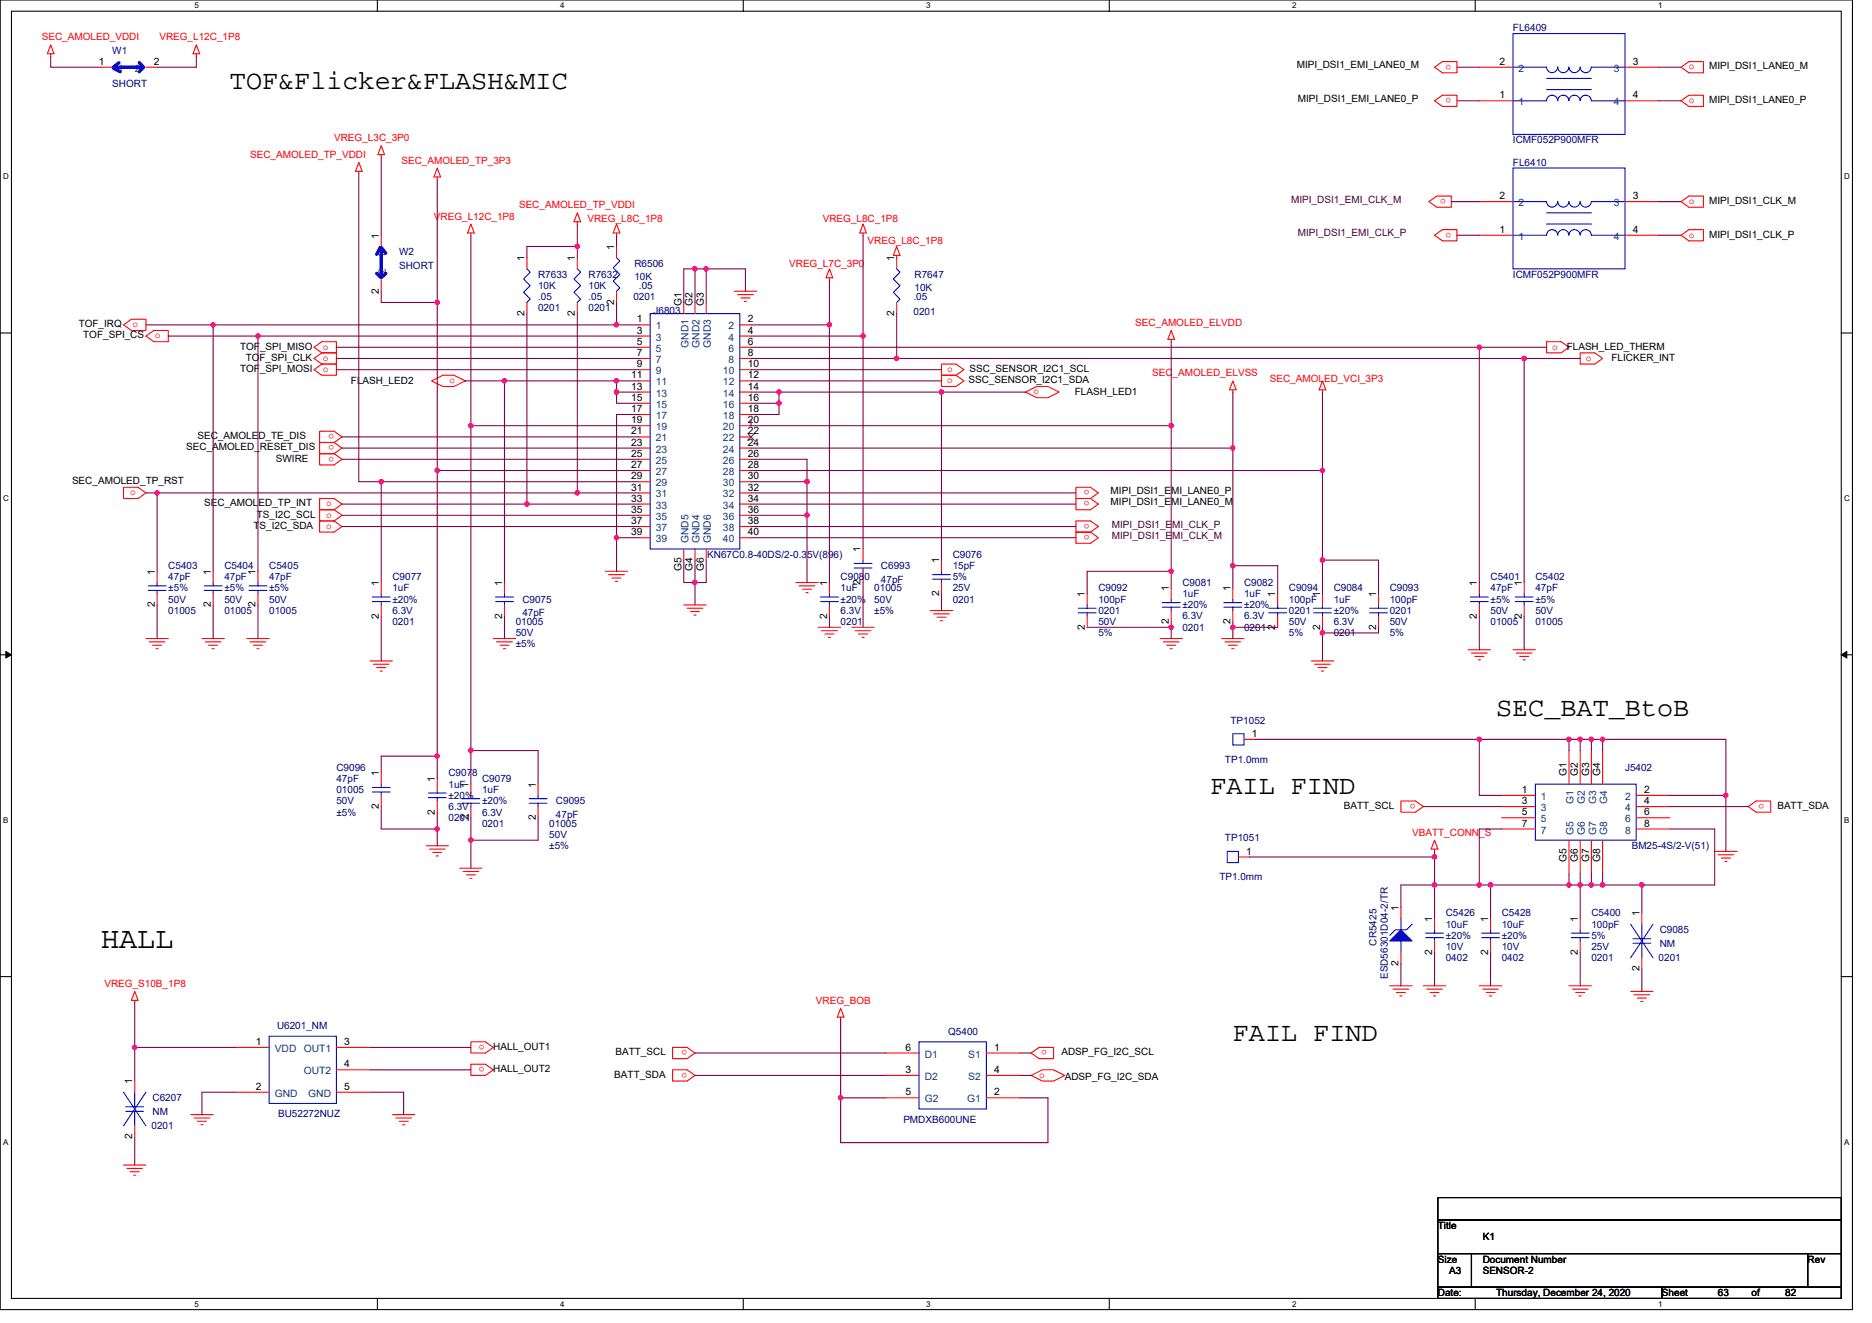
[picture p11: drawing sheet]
<svg xmlns="http://www.w3.org/2000/svg" width="297mm" height="210mm" viewBox="0 0 297 210" stroke-linecap="round" stroke-linejoin="round" font-family="sans-serif">
<path d="M0 0h293.9v207.9h-293.9zM1.8 1.8h290.4v204.3h-290.4z" fill="none" stroke="#000" stroke-width=".17"/>
<g fill="#fff">
<path d="M30.8 .2h.7v1.4h-.7z"/>
<path d="M30.8 206.3h.7v1.4h-.7z"/>
</g>
<path d="M59.9 0v1.8M59.9 206.1v1.8" fill="none" stroke="#000" stroke-width=".17"/>
<g fill="#fff">
<path d="M88.9 .2h.7v1.4h-.7z"/>
<path d="M88.9 206.3h.7v1.4h-.7z"/>
</g>
<path d="M117.9 0v1.8M117.9 206.1v1.8" fill="none" stroke="#000" stroke-width=".17"/>
<g fill="#fff">
<path d="M147 .2h.7v1.4h-.7z"/>
<path d="M147 206.3h.7v1.4h-.7z"/>
</g>
<path d="M176 0v1.8M176 206.1v1.8" fill="none" stroke="#000" stroke-width=".17"/>
<g fill="#fff">
<path d="M205 .2h.7v1.4h-.7z"/>
<path d="M205 206.3h.7v1.4h-.7z"/>
</g>
<path d="M234.1 0v1.8M234.1 206.1v1.8" fill="none" stroke="#000" stroke-width=".17"/>
<g fill="#fff">
<path d="M263.1 .2h.7v1.4h-.7z"/>
<path d="M263.1 206.3h.7v1.4h-.7z"/>
<path d="M.5 27.3h.9v1.4h-.9z"/>
<path d="M292.6 27.3h.9v1.4h-.9z"/>
<path d="M.5 78.4h.9v1.4h-.9z"/>
<path d="M292.6 78.4h.9v1.4h-.9z"/>
</g>
<path d="M0 52.9h1.8M292.2 52.9h1.7" fill="none" stroke="#000" stroke-width=".17"/>
<g fill="#fff">
<path d="M.5 129.5h.8v1.4h-.8z"/>
<path d="M292.6 129.5h.9v1.4h-.9z"/>
</g>
<path d="M0 103.9h1.8M292.2 103.9h1.7" fill="none" stroke="#000" stroke-width=".17"/>
<path d="M.9 103.4l.9 .5-.9 .5zM292.2 103.9l.8-.5v1z" fill="#000" stroke="#000" stroke-width=".16"/>
<g fill="#fff">
<path d="M.5 180.5h.8v1.4h-.8z"/>
<path d="M292.6 180.5h.9v1.4h-.9z"/>
</g>
<path d="M0 155h1.8M292.2 155h1.7M228.2 190.1h64v3.5h-64zM228.2 193.6h64v5.4h-64zM228.2 199h5.3v5.3h-5.3zM233.5 199h53.3v5.3h-53.3zM286.8 199h5.4v5.3h-5.4zM228.2 204.3h35.5v1.8h-35.5zM263.7 204.3h28.5v1.8h-28.5z" fill="none" stroke="#000" stroke-width=".17"/>
<g fill="none" stroke="#f00" stroke-width=".17">
<path d="M8 7.1l.6 1.4h-1.1zM8 8.5v.4M16 10.7h1.8M23.2 10.7h1.7M31.2 7.1l.5 1.4h-1.1zM31.2 8.5v.4M227.6 16l1.3-.9h2.3v1.8h-2.3zM227.6 10.7l1.3-.9h2.3v1.8h-2.3zM234.7 16h5.4M234.7 10.7h5.4M257.8 10.7h5.4M257.8 16h5.4"/>
<path d="M266.7 10.7l1.3-.9h2.3v1.8h-2.3zM266.7 16l1.3-.9h2.3v1.8h-2.3zM56.9 25.8l.6 1.4h-1.1zM56.9 27.2v.4M60.5 23.1l.5 1.4h-1zM60.5 24.5v.4M60.5 37.3v1.8M69.4 26.7l.5 1.4h-1zM69.4 28.1v.3M74.7 35.6l.5 1.4h-1zM74.7 37v.3M91.6 33.8l.5 1.4h-1z"/>
<path d="M91.6 35.2v.4M97.8 35.6l.6 1.4h-1.1zM97.8 37v.3M97.8 39.1v1.8M136.9 35.6l.6 1.4h-1.1zM136.9 37v.3M142.3 39.1l.5 1.4h-1.1zM226.7 32l1.3-.9h2.3v1.8h-2.3zM227.6 37.3l1.3-.9h2.3v1.8h-2.3zM234.7 37.3h5.4M234.7 32h5.4M257.8 32h5.4"/>
<path d="M257.8 37.3h5.4M266.7 32l1.3-.9h2.3v1.8h-2.3zM266.7 37.3l1.3-.9h2.3v1.8h-2.3zM19.6 51.6l1.2-.9h2.4v1.8h-2.4zM23.2 53.3l1.2-.8h2.3v1.7h-2.3zM49.8 55.1l1.3-.9h2.3v1.8h-2.3zM49.8 58.7l1.3-.9h2.3v1.8h-2.3zM51.1 56h2.3v1.8h-2.3M51.1 56l-1.3 .9 1.3 .9M60.5 44.4v1.8M83.6 40.9v1.8M83.6 48v1.8"/>
<path d="M91.6 40.9v1.8M91.6 48v1.8M97.8 46.2v1.8M101.4 51.6h1.8M101.4 53.3h1.8M101.4 55.1h1.8M101.4 56.9h1.8M101.4 58.7h1.8M108.5 48v1.8M110.3 48v1.8M112.1 48v1.8M116.5 46.2h3.6"/>
<path d="M117 46.8h2.5M117.4 51.6h1.8M117.4 53.3h1.8M117.4 55.1h1.8M117.4 56.9h1.8M117.4 58.7h1.8M117.6 47.3h1.4M118.1 47.8h.3M131.6 42.7l.5 1.4h-1zM131.6 44.1v.4M142.3 40.5v2.2M142.3 48v1.8"/>
<path d="M149.4 57.8h2.3l1.2 .9-1.2 .9h-2.3zM149.4 59.6h2.3l1.2 .9-1.2 .8h-2.3zM185.8 52.5l.6 1.4h-1.1zM185.8 53.9v.3M245.4 54.2h2.3l1.3 .9-1.3 .9h-2.3zM250.7 56h2.3l1.3 .9-1.3 .9h-2.3zM19.6 77.3h2.3l1.3 .9-1.3 .9h-2.3zM50.7 68.5h2.3l1.3 .8-1.3 .9h-2.3zM50.7 72h2.3l1.3 .9-1.3 .9h-2.3zM50.7 79.1h2.3l1.3 .9-1.3 .9h-2.3zM53 70.2l1.3 .9-1.3 .9M53 70.2h-2.3v1.8h2.3"/>
<path d="M68.5 60.5l1.8-.9h1.7l1.8 .9-1.8 .8h-1.7zM101.4 60.5h1.8M101.4 62.2h1.8M101.4 64h1.8M101.4 65.8h1.8M101.4 67.6h1.8M101.4 69.3h1.8M101.4 71.1h1.8M101.4 72.9h1.8M101.4 74.7h1.8M101.4 76.5h1.8M101.4 78.2h1.8"/>
<path d="M117.4 60.5h1.8M117.4 62.2h1.8M117.4 64h1.8M117.4 65.8h1.8M117.4 67.6h1.8M117.4 69.3h1.8M117.4 71.1h1.8M117.4 72.9h1.8M117.4 74.7h1.8M117.4 76.5h1.8M117.4 78.2h1.8M162.7 62.2l1.8-.9h1.8l1.8 .9-1.8 .9h-1.8z"/>
<path d="M170.7 77.3h2.3l1.3 .9-1.3 .9h-2.3zM170.7 79.1h2.3l1.3 .9-1.3 .9h-2.3zM195.6 60.5l.5 1.4h-1zM195.6 61.9v.3M209.8 60.5l.6 1.4h-1.1zM209.8 61.9v.3M24.9 90.7v1.8M24.9 94.2v1.8M33.8 90.7v1.8M33.8 94.2v1.8M40.9 90.7v1.8M40.9 94.2v1.8"/>
<path d="M50.7 82.7h2.3l1.3 .9-1.3 .9h-2.3zM53 80.9l1.3 .9-1.3 .9M53 80.9h-2.3v1.8h2.3M60.5 92.5v1.7M60.5 96v1.8M80 92.5v1.7M80 96v1.8M96.1 90.7h3.5M96.6 91.2h2.5M97.1 91.7h1.4M97.7 92.3h.3M101.4 80h1.8"/>
<path d="M101.4 81.8h1.8M101.4 83.6h1.8M101.4 85.3h1.8M108.5 96h3.6M108.5 87.1v1.8M109 96.5h2.5M109.6 97.1h1.4M110.1 97.6h.3M110.3 87.1v1.8M112.1 87.1v1.8M117.4 80h1.8M117.4 81.8h1.8"/>
<path d="M117.4 83.6h1.8M117.4 85.3h1.8M126.3 92.5h3.5M126.8 93h2.5M127.3 93.5h1.5M127.9 94.1h.3M129.8 99.6h3.6M131.6 92.5v1.7M131.6 96v1.8M135.2 99.6h3.5M136.9 87.1v1.8M136.9 90.7v1.8"/>
<path d="M147.6 96.9h3.6M148.1 97.4h2.5M148.7 98h1.4M149.2 98.5h.4M149.4 88.9v1.8M149.4 92.5v1.7M170.7 82.7h2.3l1.3 .9-1.3 .9h-2.3zM170.7 84.5h2.3l1.3 .8-1.3 .9h-2.3zM172.5 94.2v1.8M172.5 97.8v1.8M185.8 93.3v1.8M185.8 96.9v1.8"/>
<path d="M195.6 93.3v1.8M195.6 96.9v1.8M202.7 94.2v1.8M202.7 97.8v1.8M209.8 94.2v1.8M209.8 97.8v1.8M218.7 94.2v1.8M218.7 97.8v1.8M234.7 92.5v1.7M234.7 96v1.8M241.8 92.5v1.7M241.8 96v1.8"/>
<path d="M23.2 101.3h3.5M23.7 101.9h2.5M24.2 102.4h1.5M24.8 103h.3M32 101.3h3.6M32.6 101.9h2.5M33.1 102.4h1.4M33.7 103h.3M39.2 101.3h3.5M39.7 101.9h2.5M40.2 102.4h1.5M40.8 103h.3"/>
<path d="M58.7 104.9h3.6M59.2 105.4h2.5M59.8 106h1.4M60.3 106.5h.4M78.3 101.3h3.5M78.8 101.9h2.5M79.3 102.4h1.5M79.9 103h.3M130.4 100.1h2.5M130.9 100.6h1.4M131.4 101.2h.4M135.7 100.1h2.5"/>
<path d="M136.2 100.6h1.5M136.8 101.2h.3M184.1 101.3h3.5M184.6 101.9h2.5M185.1 102.4h1.5M185.7 103h.3M193.8 101.3h3.6M194.4 101.9h2.5M194.9 102.4h1.4M195.4 103h.4M197.4 117.3h1.8M208.1 104.9h3.5"/>
<path d="M208.6 105.4h2.5M209.1 106h1.5M209.7 106.5h.3M233 103.1h3.5M233.5 103.7h2.5M234 104.2h1.5M234.6 104.7h.3M240.1 103.1h3.5M240.6 103.7h2.5M241.1 104.2h1.5M241.7 104.7h.3M249 119.1v5.4"/>
<path d="M250.7 119.1v5.4M252.5 119.1v5.4M254.3 119.1v5.4M60.5 122.7v1.8M60.5 126.2v1.8M67.6 134.2h3.6M68.1 134.8h2.5M68.7 135.3h1.4M69.2 135.8h.4M69.4 123.6v1.7M69.4 127.1v1.8M72.9 137.8h3.6"/>
<path d="M73.5 138.3h2.5M74 138.9h1.4M74.5 139.4h.4M74.7 124.5v1.7M74.7 128v1.8M85.4 124.5v1.7M85.4 128v1.8M196.5 136h1.8M222.3 127.1h2.3l1.2 .9-1.2 .9h-2.3zM227.6 133.3l.6 1.5h-1.1zM227.6 134.8v.3M238.3 126.2h5.3"/>
<path d="M238.3 131.6h5.3M238.3 128h5.3M238.3 129.8h5.3M249 133.3v5.4M250.7 133.3v5.4M252.5 133.3v5.4M254.3 133.3v5.4M259.6 126.2h5.4M259.6 129.8h5.4M259.6 128h5.4M259.6 131.6h5.4M272.1 135.1h3.5"/>
<path d="M272.6 135.7h2.5M273.1 136.2h1.5M273.7 136.7h.3M277.4 128l1.3-.9h2.3v1.8h-2.3zM21.4 158.8v.3M21.4 157.4l.5 1.4h-1.1zM220.5 156.5h3.6M221 157h2.5M221.6 157.5h1.4M222.1 158.1h.4M222.3 151.1v1.8M222.3 144v1.8"/>
<path d="M225.8 156.5h3.6M226.4 157h2.5M226.9 157.5h1.4M227.5 158.1h.3M227.6 145.8v1.8M227.6 149.4v1.7M234.7 156.5h3.6M235.3 157h2.5M235.8 157.5h1.4M236.3 158.1h.4M236.5 145.8v1.8M236.5 149.4v1.7"/>
<path d="M249 156.5h3.5M249.5 157h2.5M250 157.5h1.5M250.6 158.1h.3M250.7 145.8v1.8M250.7 149.4v1.7M258.7 157.4h3.6M259.3 157.9h2.5M259.8 158.4h1.4M260.3 159h.4M260.5 144.9v1.8M260.5 152v1.8"/>
<path d="M21.4 171.6v1.8M21.4 178.7v1.8M30.3 176.9h3.5M30.8 177.4h2.5M31.3 178h1.5M31.9 178.5h.3M37.4 166.2h5.3M37.4 173.4h5.3M53.4 169.8h5.3M53.4 166.2h5.3M53.4 173.4h5.3M62.3 176.9h3.5"/>
<path d="M62.8 177.4h2.5M63.3 178h1.5M63.9 178.5h.3M74.7 165.4h2.3l1.3 .8-1.3 .9h-2.3zM74.7 168.9h2.3l1.3 .9-1.3 .9h-2.3zM106.7 166.2h2.3l1.3 .9-1.3 .9h-2.3zM106.7 169.8h2.3l1.3 .9-1.3 .9h-2.3zM133.4 160l.5 1.4h-1zM133.4 161.4v.4M140.5 170.7h5.3M140.5 174.2h5.3M140.5 167.1h5.3"/>
<path d="M156.5 167.1h5.3M156.5 174.2h5.3M156.5 170.7h5.3M163.6 167.1l1.3-.9h2.3v1.8h-2.3zM163.6 170.7l1.8-.9h1.8l1.7 .9-1.7 .9h-1.8zM19.6 184.9h3.6M20.1 185.4h2.5M20.7 186h1.4M21.2 186.5h.3"/>
</g>
<g fill="none" stroke="#00f" stroke-width=".17">
<path d="M240.1 10.7h5.3M240.1 5.3h17.7v16h-17.7zM245.4 10.6a.89 .89 0 0 0 .9 .9 .89 .89 0 0 0 .9-.9 .88 .88 0 0 0 .9 .9 .88 .88 0 0 0 .8-.9M245.4 12.4h7.1M245.4 14.2h7.1M248.9 16a.88 .88 0 0 0-.8-.9 .88 .88 0 0 0-.9 .9 .89 .89 0 0 0-.9-.9 .89 .89 0 0 0-.9 .9h-5.3M249 10.6a.88 .88 0 0 0 .8 .9 .88 .88 0 0 0 .9-.9M250.7 16a.88 .88 0 0 0-.9-.9 .88 .88 0 0 0-.8 .9M250.7 10.6a.88 .88 0 0 0 .9 .9 .88 .88 0 0 0 .9-.9M252.5 16a.88 .88 0 0 0-.9-.9 .88 .88 0 0 0-.9 .9M252.5 10.7h5.3M252.5 16h5.3"/>
<path d="M240.1 32h5.3M240.1 26.7h17.7v16h-17.7zM245.4 33.8h7.1M245.4 35.6h7.1M248.9 32a.88 .88 0 0 1-.8 .9 .88 .88 0 0 1-.9-.9 .89 .89 0 0 1-.9 .9 .89 .89 0 0 1-.9-.9M248.9 37.3a.88 .88 0 0 0-.8-.9 .88 .88 0 0 0-.9 .9 .89 .89 0 0 0-.9-.9 .89 .89 0 0 0-.9 .9h-5.3M249 32a.88 .88 0 0 0 .8 .9 .88 .88 0 0 0 .9-.9M250.7 37.3a.88 .88 0 0 0-.9-.9 .88 .88 0 0 0-.8 .9M252.5 32a.88 .88 0 0 1-.9 .9 .88 .88 0 0 1-.9-.9M252.5 37.3a.88 .88 0 0 0-.9-.9 .88 .88 0 0 0-.9 .9M252.5 32h5.3M252.5 37.3h5.3"/>
<path d="M83.6 42.7l.5 .5-1 1.1 1 1-1 1.1 1 1.1-.5 .5M91.6 42.7l.5 .5-1 1.1 1 1-1 1.1 1 1.1-.5 .5M97.8 40.9l.6 .5-1.1 1.1 1.1 1.1-1.1 1 1.1 1.1-.6 .5M103.2 49.8h14.2v37.3h-14.2zM142.3 42.7l.5 .5-1.1 1.1 1.1 1-1.1 1.1 1.1 1.1-.5 .5M23.5 93h2.8M23.5 93.7h2.8M24.9 92.5v.5M24.9 93.7v.5M32.4 93h2.8M32.4 93.7h2.8M33.8 92.5v.5"/>
<path d="M33.8 93.7v.5M39.5 93h2.9M39.5 93.7h2.9M40.9 92.5v.5M40.9 93.7v.5M59.1 94.8h2.8M59.1 95.5h2.8M60.5 94.2v.6M60.5 95.5v.5M78.6 94.8h2.9M78.6 95.5h2.9M80 94.2v.6"/>
<path d="M80 95.5v.5M130.2 94.8h2.8M130.2 95.5h2.8M131.6 94.2v.6M131.6 95.5v.5M135.5 89.4h2.9M135.5 90.1h2.9M136.9 88.9v.5M136.9 90.1v.6M148 91.2h2.8M148 91.9h2.8M149.4 90.7v.5"/>
<path d="M149.4 91.9v.6M171.1 96.5h2.8M171.1 97.3h2.8M172.5 96v.5M172.5 97.3v.5M184.4 95.7h2.9M184.4 96.4h2.9M185.8 95.1v.6M185.8 96.4v.5M194.2 95.7h2.8M194.2 96.4h2.8M195.6 95.1v.6"/>
<path d="M195.6 96.4v.5M201.3 96.5h2.8M201.3 97.3h2.8M202.7 96v.5M202.7 97.3v.5M208.4 96.5h2.9M208.4 97.3h2.9M209.8 96v.5M209.8 97.3v.5M217.3 96.5h2.9M217.3 97.3h2.9M218.7 96v.5"/>
<path d="M218.7 97.3v.5M233.3 94.8h2.9M233.3 95.5h2.9M234.7 94.2v.6M234.7 95.5v.5M240.4 94.8h2.9M240.4 95.5h2.9M241.8 94.2v.6M241.8 95.5v.5M195.6 116.5h1.8v1.7h-1.8zM59.1 125h2.8M59.1 125.7h2.8"/>
<path d="M60.5 124.5v.5M60.5 125.7v.5M68 125.9h2.8M68 126.6h2.8M69.4 125.3v.6M69.4 126.6v.5M73.3 126.8h2.8M73.3 127.5h2.8M74.7 126.2v.6M74.7 127.5v.5M84 126.8h2.8M84 127.5h2.8"/>
<path d="M85.4 126.2v.6M85.4 127.5v.5M194.7 135.1h1.8v1.8h-1.8zM243.6 124.5h16v8.8h-16zM222.3 149.4v1.7M222.3 145.8v1.8M224.1 146.7l-.9 .9h-1.8l-.9 .9M226.2 148.1h2.8M226.2 148.8h2.8M227.6 147.6v.5M227.6 148.8v.6M235.1 148.1h2.8"/>
<path d="M235.1 148.8h2.8M236.5 147.6v.5M236.5 148.8v.6M249.3 148.1h2.9M249.3 148.8h2.9M250.7 147.6v.5M250.7 148.8v.6M258.7 146.7l3.6 5.3M259.1 149h2.8M259.1 149.7h2.8M260.5 146.7v2.3M260.5 149.7v2.3"/>
<path d="M262.3 146.7l-3.6 5.3M19.6 173.4l3.6 5.3M20 175.7h2.8M20 176.4h2.8M21.4 173.4v2.3M21.4 176.4v2.3M23.2 173.4l-3.6 5.3M42.7 164.5h10.7v10.6h-10.7zM145.8 165.4h10.7v10.6h-10.7z"/>
</g>
<path d="M18 10.8l1.1 .6M18.3 10.7h4M18.9 9.9l-.9 .8M22.1 9.9l.5 .6M22.8 10.7l-.7 .7M60.3 39.3l-.5 1.1M60.5 39.6v4M60.5 39.3l.7 .9M59.8 43.4l.7 .7M61.2 43.4l-.5 .5" fill="none" stroke="#00f" stroke-width=".53"/>
<path d="M222.3 147.6l1.8 1.8h-3.6z" fill="#00f" stroke="#00f" stroke-width=".17"/>
<path d="M118.6 68.8l1.1 1.1M119.7 68.8l-1.1 1.1" fill="none" stroke="#804000" stroke-width=".16"/>
<g fill="none" stroke="#800040" stroke-width=".17">
<path d="M8 8.9v1.8h8M31.2 8.9v1.8h-6.3M231.2 10.7h3.5M231.2 16h3.5M263.2 10.7h3.5M263.2 16h3.5M56.9 27.6v48.9h3.6M60.5 24.9v12.4M69.4 28.4v19.6M74.7 37.3v30.3M91.6 35.6v3.5M91.6 39.1h-8v1.8"/>
<path d="M91.6 39.1v1.8M97.8 37.3v1.8M136.9 37.3v16M230.3 32h4.4M231.2 37.3h3.5M263.2 32h3.5M263.2 37.3h3.5M23.2 51.6h10.6M26.7 53.3h14.2M33.8 51.6h64M33.8 51.6v39.1M40.9 53.3v37.4"/>
<path d="M40.9 53.3h60.5M53.4 55.1h48M53.4 56.9h48M53.4 58.7h48M60.5 46.2v1.8h8.9M69.4 48v26.7M83.6 49.8v30.2M91.6 49.8v28.4M97.8 51.6h3.6M97.8 48v3.6M110.3 42.7h-1.8v5.3M110.3 42.7v5.3"/>
<path d="M110.3 42.7h1.8M112.1 42.7h6.2v3.5M112.1 42.7v5.3M119.2 51.6h12.4M119.2 55.1h115.5M119.2 56.9h23.1M119.2 53.3h17.7M119.2 58.7h30.2M131.6 44.5v7.1M131.6 51.6v40.9M136.9 53.3v33.8M142.3 49.8v7.1"/>
<path d="M142.3 56.9h99.5M185.8 54.2v13.4M245.4 55.1h-10.7v37.4M250.7 56.9h-8.9v35.6M23.2 78.2h1.7M24.9 78.2h66.7M24.9 78.2v12.5M54.3 69.3h47.1M54.3 71.1h47.1M54.3 72.9h47.1M60.5 76.5h40.9M60.5 76.5v16"/>
<path d="M69.4 74.7h32M69.4 74.7v45.3M73.8 60.5h6.2M74.7 67.6h26.7M74.7 67.6v51.5M80 60.5h17.8M80 60.5v32M91.6 78.2h9.8M97.8 62.2h3.6M97.8 62.2v1.8h3.6M101.4 65.8h-3.6v19.5M101.4 60.5h-3.6v1.7"/>
<path d="M119.2 66.7v.9h66.6M119.2 71.1h76.4M119.2 74.7h90.6M119.2 78.2h51.5M119.2 62.2h4.4M119.2 64h4.4M119.2 72.9h8.9v3.6M119.2 76.5h8.9M119.2 60.5h30.2M123.6 62.2v1.8M123.6 64v1.8h-4.4M123.6 62.2h25.8"/>
<path d="M128.1 76.5v5.3M149.4 62.2h13.3M149.4 62.2v26.7M185.8 67.6v23.1M195.6 71.1v18.7M195.6 62.2v8.9M209.8 62.2v12.5M209.8 74.7v14.2M24.9 96v5.3M33.8 96v5.3M40.9 96v5.3M54.3 81.8h47.1"/>
<path d="M54.3 83.6h47.1M54.3 80h29.3M60.5 97.8v7.1M80 97.8v3.5M83.6 80h17.8M97.8 85.3h3.6M97.8 85.3v5.4M108.5 88.9v3.6h1.8v3.5M112.1 88.9v3.6h-1.8v-3.6M119.2 80h51.5M119.2 83.6h51.5M119.2 85.3h51.5"/>
<path d="M119.2 81.8h8.9M128.1 81.8v10.7M131.6 97.8v1.8M136.9 92.5v7.1M149.4 94.2v2.7M172.5 99.6h13.3M185.8 90.7h-13.3v3.5M185.8 90.7v2.6M185.8 98.7v.9M185.8 99.6v1.7M195.6 99.6v1.7M195.6 89.8v3.5"/>
<path d="M195.6 98.7v.9M195.6 89.8h7.1v4.4M195.6 99.6h7.1M209.8 99.6v5.3M209.8 88.9v5.3M209.8 88.9h8.9v5.3M218.7 99.6v.9h-8.9M234.7 97.8v5.3M241.8 97.8v5.3M74.7 119.1v5.4M74.7 119.1h10.7v5.4M199.2 117.3h35.5"/>
<path d="M234.7 117.3v8.9h3.6M234.7 117.3h14.3M249 117.3h1.7M249 117.3v1.8M250.7 117.3v1.8M250.7 117.3h1.8M252.5 117.3h1.8M252.5 117.3v1.8M254.3 117.3v1.8M254.3 117.3h19.6v8.9M60.5 128v3.6h8.9M69.4 120h-8.9v2.7"/>
<path d="M69.4 120v3.6M69.4 128.9v2.7M69.4 131.6v2.6M74.7 129.8v3.5M74.7 133.4v4.4M85.4 129.8v3.5h-10.7M198.3 136h29.3M225.8 128h12.5M227.6 135.1v.9M227.6 136v4.5M238.3 131.6h-3.6v8.9M249 138.7v1.8"/>
<path d="M250.7 138.7v1.8M252.5 138.7v1.8M254.3 138.7v1.8M265 126.2h8.9M265 128h12.4M265 131.6h7.1v8.9h-11.6M273.9 126.2v8.9M21.4 159.1v7.1M222.3 152.9v3.6M227.6 140.5h7.1M227.6 140.5h-5.3v3.5M227.6 140.5v5.3"/>
<path d="M227.6 151.1v5.4M234.7 140.5h1.8M236.5 140.5h12.5M236.5 140.5v5.3M236.5 151.1v5.4M249 140.5h1.7M250.7 140.5h1.8M250.7 140.5v5.3M250.7 151.1v5.4M252.5 140.5h1.8M254.3 140.5h6.2M260.5 140.5v4.4"/>
<path d="M260.5 153.8v3.6M21.4 166.2h16M21.4 166.2v5.4M37.4 173.4h-5.4v3.5M58.7 166.2h16M58.7 169.8h16M58.7 173.4h5.3v3.5M110.3 167.1h30.2M110.3 170.7h30.2M133.4 161.8v12.4M133.4 174.2h7.1M161.8 167.1h1.8"/>
<path d="M161.8 170.7h1.8M161.8 174.2h4.5v7.2h-32.9v-7.2M21.4 180.5v4.4"/>
</g>
<g fill="#f0f" stroke="#f0f" stroke-width=".17">
<circle cx="248.9" cy="117.3" r=".35"/>
<circle cx="250.7" cy="117.3" r=".35"/>
<circle cx="252.5" cy="117.3" r=".35"/>
<circle cx="254.3" cy="117.3" r=".35"/>
<circle cx="273.8" cy="126.2" r=".35"/>
<circle cx="252.5" cy="140.4" r=".35"/>
<circle cx="227.6" cy="140.4" r=".35"/>
<circle cx="234.7" cy="140.4" r=".35"/>
<circle cx="248.9" cy="140.4" r=".35"/>
<circle cx="236.5" cy="140.4" r=".35"/>
<circle cx="250.7" cy="140.4" r=".35"/>
<circle cx="260.5" cy="140.4" r=".35"/>
<circle cx="254.3" cy="140.4" r=".35"/>
<circle cx="133.4" cy="174.2" r=".35"/>
<circle cx="21.4" cy="166.2" r=".35"/>
<circle cx="227.6" cy="136" r=".35"/>
<circle cx="234.7" cy="117.3" r=".35"/>
<circle cx="91.6" cy="39.1" r=".35"/>
<circle cx="112" cy="42.7" r=".35"/>
<circle cx="110.3" cy="42.7" r=".35"/>
<circle cx="69.4" cy="48" r=".35"/>
<circle cx="97.8" cy="51.5" r=".35"/>
<circle cx="33.8" cy="51.5" r=".35"/>
<circle cx="131.6" cy="51.5" r=".35"/>
<circle cx="40.9" cy="53.3" r=".35"/>
<circle cx="136.9" cy="53.3" r=".35"/>
<circle cx="234.7" cy="55.1" r=".35"/>
<circle cx="142.3" cy="56.9" r=".35"/>
<circle cx="241.8" cy="56.9" r=".35"/>
<circle cx="80" cy="60.4" r=".35"/>
<circle cx="97.8" cy="60.4" r=".35"/>
<circle cx="97.8" cy="62.2" r=".35"/>
<circle cx="149.4" cy="62.2" r=".35"/>
<circle cx="123.6" cy="62.2" r=".35"/>
<circle cx="123.6" cy="64" r=".35"/>
<circle cx="97.8" cy="85.3" r=".35"/>
<circle cx="74.7" cy="119.1" r=".35"/>
<circle cx="74.7" cy="67.6" r=".35"/>
<circle cx="185.8" cy="67.6" r=".35"/>
<circle cx="195.6" cy="71.1" r=".35"/>
<circle cx="195.6" cy="89.8" r=".35"/>
<circle cx="69.4" cy="120" r=".35"/>
<circle cx="69.4" cy="74.7" r=".35"/>
<circle cx="209.8" cy="74.7" r=".35"/>
<circle cx="209.8" cy="88.9" r=".35"/>
<circle cx="60.5" cy="76.4" r=".35"/>
<circle cx="128" cy="81.8" r=".35"/>
<circle cx="128" cy="76.4" r=".35"/>
<circle cx="91.6" cy="78.2" r=".35"/>
<circle cx="24.9" cy="78.2" r=".35"/>
<circle cx="83.6" cy="80" r=".35"/>
<circle cx="185.8" cy="90.7" r=".35"/>
<circle cx="185.8" cy="99.6" r=".35"/>
<circle cx="195.6" cy="99.6" r=".35"/>
<circle cx="209.8" cy="100.4" r=".35"/>
<circle cx="69.4" cy="131.6" r=".35"/>
<circle cx="74.7" cy="133.3" r=".35"/>
<circle cx="110.3" cy="92.4" r=".35"/>
</g>
<text font-size="4.8" x="16" y="150.5">HALL</text>
<g font-size="4.3">
<text x="36.5" y="14.1">TOF&amp;Flicker&amp;FLASH&amp;MIC</text>
<text x="237.4" y="113.6">SEC_BAT_BtoB</text>
<text x="192.1" y="126.1">FAIL FIND</text>
<text x="195.6" y="165.2">FAIL FIND</text>
</g>
<g font-size="1.6" fill="#000080">
<text x="240.1" y="5">FL6409</text>
<text x="17.8" y="8.5">W1</text>
<text x="17.8" y="13.9">SHORT</text>
<text x="240.1" y="22.8">ICMF052P900MFR</text>
<text x="240.1" y="26.3">FL6410</text>
<text x="63.3" y="40.5">W2</text>
<text x="63.3" y="42.7">SHORT</text>
<text x="85.4" y="44.1">R7633</text>
<text x="85.4" y="45.9">10K</text>
<text x="85.4" y="47.6">.05</text>
<text x="93.4" y="44.1">R7632</text>
<text x="93.4" y="45.9">10K</text>
<text x="93.4" y="47.6">.05</text>
<text x="100.5" y="47.6">0201</text>
<text x="100.7" y="42.3">R6506</text>
<text x="100.7" y="44.5">10K</text>
<text x="101.4" y="45.9">.05</text>
<text x="144.9" y="47.6">.05</text>
<text x="145.1" y="44.1">R7647</text>
<text x="145.1" y="46.2">10K</text>
<text x="240.1" y="44.1">ICMF052P900MFR</text>
<text x="85.4" y="49.4">0201</text>
<text x="93.4" y="49.4">0201</text>
<text x="103.7" y="49.8">J6803</text>
<text x="144.9" y="50">0201</text>
<text x="112.2" y="88.5">KN67C0.8-40DS/2-0.35V(896)</text>
<text x="151.2" y="88.5">C9076</text>
<text x="26.7" y="90.3">C5403</text>
<text x="26.7" y="92.1">47pF</text>
<text x="26.7" y="95.7">50V</text>
<text x="26.7" y="93.9">±5%</text>
<text x="35.6" y="90.3">C5404</text>
<text x="35.6" y="92.1">47pF</text>
<text x="35.6" y="95.7">50V</text>
<text x="35.6" y="93.9">±5%</text>
<text x="42.7" y="90.3">C5405</text>
<text x="42.7" y="92.1">47pF</text>
<text x="42.7" y="95.7">50V</text>
<text x="42.7" y="93.9">±5%</text>
<text x="62.3" y="92.1">C9077</text>
<text x="62.3" y="93.9">1uF</text>
<text x="62.3" y="95.7">±20%</text>
<text x="82.9" y="95.7">C9075</text>
<text x="133.4" y="92.1">C9080</text>
<text x="133.4" y="93.9">1uF</text>
<text x="133.4" y="95.7">±20%</text>
<text x="138.7" y="93.9">01005</text>
<text x="138.7" y="95.7">50V</text>
<text x="139.8" y="90.3">C6993</text>
<text x="139.8" y="92.5">47pF</text>
<text x="151.2" y="90.3">15pF</text>
<text x="151.2" y="95.7">0201</text>
<text x="151.2" y="93.9">25V</text>
<text x="151.2" y="92.1">5%</text>
<text x="174.3" y="93.9">C9092</text>
<text x="174.3" y="95.7">100pF</text>
<text x="187.6" y="93">C9081</text>
<text x="187.6" y="94.8">1uF</text>
<text x="197.4" y="93">C9082</text>
<text x="197.4" y="94.8">1uF</text>
<text x="204.5" y="93.9">C9094</text>
<text x="204.5" y="95.7">100pF</text>
<text x="211.6" y="93.9">C9084</text>
<text x="211.6" y="95.7">1uF</text>
<text x="220.5" y="93.9">C9093</text>
<text x="220.5" y="95.7">100pF</text>
<text x="236.5" y="92.1">C5401</text>
<text x="236.5" y="93.9">47pF</text>
<text x="236.5" y="95.7">±5%</text>
<text x="243.6" y="92.1">C5402</text>
<text x="243.6" y="93.9">47pF</text>
<text x="243.6" y="95.7">±5%</text>
<text x="26.7" y="97.4">01005</text>
<text x="35.6" y="97.4">01005</text>
<text x="42.7" y="97.4">01005</text>
<text x="62.3" y="99.2">0201</text>
<text x="62.3" y="97.4">6.3V</text>
<text x="81.8" y="99.2">01005</text>
<text x="81.8" y="101">50V</text>
<text x="82.9" y="97.8">47pF</text>
<text x="133.4" y="99.2">0201</text>
<text x="133.4" y="97.4">6.3V</text>
<text x="138.7" y="97.4">±5%</text>
<text x="174.3" y="97.4">0201</text>
<text x="174.3" y="99.2">50V</text>
<text x="174.3" y="101">5%</text>
<text x="187.6" y="100.1">0201</text>
<text x="187.6" y="98.3">6.3V</text>
<text x="187.6" y="96.5">±20%</text>
<text x="197.4" y="100.1">0201</text>
<text x="197.4" y="98.3">6.3V</text>
<text x="197.4" y="96.5">±20%</text>
<text x="204.5" y="97.4">0201</text>
<text x="204.5" y="99.2">50V</text>
<text x="204.5" y="101">5%</text>
<text x="211.6" y="101">0201</text>
<text x="211.6" y="99.2">6.3V</text>
<text x="211.6" y="97.4">±20%</text>
<text x="220.5" y="97.4">0201</text>
<text x="220.5" y="99.2">50V</text>
<text x="220.5" y="101">5%</text>
<text x="236.5" y="99.2">01005</text>
<text x="236.5" y="97.4">50V</text>
<text x="243.6" y="99.2">01005</text>
<text x="243.6" y="97.4">50V</text>
<text x="81.8" y="102.8">±5%</text>
<text x="195.3" y="114.9">TP1052</text>
<text x="53.4" y="122.3">C9096</text>
<text x="53.4" y="124.1">47pF</text>
<text x="53.4" y="125.9">01005</text>
<text x="71.2" y="123.2">C9078</text>
<text x="71.2" y="125">1uF</text>
<text x="76.5" y="124.1">C9079</text>
<text x="76.5" y="125.9">1uF</text>
<text x="194.4" y="121.1">TP1.0mm</text>
<text x="257.8" y="122.3">J5402</text>
<text x="53.4" y="127.7">50V</text>
<text x="53.4" y="129.4">±5%</text>
<text x="71.2" y="130.3">0201</text>
<text x="71.2" y="128.5">6.3V</text>
<text x="71.2" y="126.8">±20%</text>
<text x="76.5" y="131.2">0201</text>
<text x="76.5" y="129.4">6.3V</text>
<text x="76.5" y="127.7">±20%</text>
<text x="87.2" y="131.2">01005</text>
<text x="88.2" y="127.7">C9095</text>
<text x="88.2" y="129.8">47pF</text>
<text x="87.2" y="133">50V</text>
<text x="87.2" y="134.8">±5%</text>
<text x="194.4" y="133.5">TP1051</text>
<text x="258.9" y="134.8">BM25-4S/2-V(51)</text>
<text x="193.5" y="139.7">TP1.0mm</text>
<text x="229.4" y="145.4">C5426</text>
<text x="229.4" y="147.2">10uF</text>
<text x="229.4" y="149">±20%</text>
<text x="238.3" y="145.4">C5428</text>
<text x="238.3" y="147.2">10uF</text>
<text x="238.3" y="149">±20%</text>
<text x="252.5" y="145.4">C5400</text>
<text x="252.5" y="147.2">100pF</text>
<text x="252.5" y="149">5%</text>
<text x="263.4" y="148.1">C9085</text>
<text x="218.4" y="150.1" transform="rotate(-90 218.4 150.1)">CR5425</text>
<text x="220.2" y="155.4" transform="rotate(-90 220.2 155.4)">ESD56301D04-2/TR</text>
<text x="229.4" y="152.5">0402</text>
<text x="229.4" y="150.8">10V</text>
<text x="238.3" y="152.5">0402</text>
<text x="238.3" y="150.8">10V</text>
<text x="252.5" y="152.5">0201</text>
<text x="252.5" y="150.8">25V</text>
<text x="263.2" y="152.5">0201</text>
<text x="263.4" y="150.2">NM</text>
<text x="44" y="163.4">U6201_NM</text>
<text x="150.4" y="164.3">Q5400</text>
<text x="24" y="179.2">0201</text>
<text x="24.2" y="174.8">C6207</text>
<text x="24.2" y="176.9">NM</text>
<text x="44.1" y="177.3">BU52272NUZ</text>
<text x="143.3" y="178.2">PMDXB600UNE</text>
</g>
<g font-size="1.6" fill="#f00">
<text x="6.6" y="6.4">SEC_AMOLED_VDDI</text>
<text x="25.3" y="6.4">VREG_L12C_1P8</text>
<text x="230.3" y="10.2" transform="rotate(180 230.3 10.2)">o</text>
<text x="268" y="11">o</text>
<text x="230.3" y="15.6" transform="rotate(180 230.3 15.6)">o</text>
<text x="268" y="16.4">o</text>
<text x="53" y="22.4">VREG_L3C_3P0</text>
<text x="39.7" y="25.1">SEC_AMOLED_TP_VDDI</text>
<text x="63.7" y="26">SEC_AMOLED_TP_3P3</text>
<text x="68.9" y="34.8">VREG_L12C_1P8</text>
<text x="82.4" y="33.1">SEC_AMOLED_TP_VDDI</text>
<text x="93.2" y="35.2">VREG_L8C_1P8</text>
<text x="130.6" y="35.2">VREG_L8C_1P8</text>
<text x="229.4" y="31.6" transform="rotate(180 229.4 31.6)">o</text>
<text x="268" y="32.4">o</text>
<text x="137.7" y="38.8">VREG_L8C_1P8</text>
<text x="230.3" y="36.9" transform="rotate(180 230.3 36.9)">o</text>
<text x="268" y="37.7">o</text>
<text x="125.2" y="42.3">VREG_L7C_3P0</text>
<text x="21" y="51.9">o</text>
<text x="24.6" y="53.7">o</text>
<text x="180.1" y="51.7">SEC_AMOLED_ELVDD</text>
<text x="51.2" y="55.5">o</text>
<text x="51.2" y="57.3">o</text>
<text x="51.2" y="59">o</text>
<text x="150.3" y="59">o</text>
<text x="182.8" y="59.7">SEC_AMOLED_ELVSS</text>
<text x="246.3" y="55.5">o</text>
<text x="251.6" y="57.3">o</text>
<text x="71.3" y="60.8">o</text>
<text x="150.3" y="60.8">o</text>
<text x="164" y="62.6">o</text>
<text x="201.5" y="60.6">SEC_AMOLED_VCI_3P3</text>
<text x="53" y="68.9" transform="rotate(180 53 68.9)">o</text>
<text x="53" y="70.7" transform="rotate(180 53 70.7)">o</text>
<text x="53" y="72.5" transform="rotate(180 53 72.5)">o</text>
<text x="172.9" y="77.8" transform="rotate(180 172.9 77.8)">o</text>
<text x="20.7" y="78.6">o</text>
<text x="51.8" y="80.4">o</text>
<text x="51.8" y="82.1">o</text>
<text x="51.8" y="83.9">o</text>
<text x="172.9" y="79.6" transform="rotate(180 172.9 79.6)">o</text>
<text x="172.9" y="83.1" transform="rotate(180 172.9 83.1)">o</text>
<text x="172.9" y="84.9" transform="rotate(180 172.9 84.9)">o</text>
<text x="224.6" y="127.6" transform="rotate(180 224.6 127.6)">o</text>
<text x="279.9" y="127.6" transform="rotate(180 279.9 127.6)">o</text>
<text x="224.1" y="132.6">VBATT_CONN_S</text>
<text x="16.6" y="156.6">VREG_S10B_1P8</text>
<text x="129.5" y="159.3">VREG_BOB</text>
<text x="76.9" y="165.8" transform="rotate(180 76.9 165.8)">o</text>
<text x="109" y="166.7" transform="rotate(180 109 166.7)">o</text>
<text x="166.1" y="166.7" transform="rotate(180 166.1 166.7)">o</text>
<text x="76.9" y="169.4" transform="rotate(180 76.9 169.4)">o</text>
<text x="109" y="170.3" transform="rotate(180 109 170.3)">o</text>
<text x="164.9" y="171">o</text>
</g>
<g font-size="1.6">
<text x="15.7" y="10.3">1</text>
<text x="24.4" y="10.3">2</text>
<text x="205.8" y="10.8">MIPI_DSI1_EMI_LANE0_M</text>
<text x="237.9" y="10.3">2</text>
<text x="259.1" y="10.3">3</text>
<text x="271.2" y="11">MIPI_DSI1_LANE0_M</text>
<text x="205.9" y="16.2">MIPI_DSI1_EMI_LANE0_P</text>
<text x="237.9" y="15.6">1</text>
<text x="259.1" y="15.6">4</text>
<text x="271.2" y="16.4">MIPI_DSI1_LANE0_P</text>
<text x="237.9" y="31.6">2</text>
<text x="259.1" y="31.6">3</text>
<text x="271.2" y="32.4">MIPI_DSI1_CLK_M</text>
<text x="60.1" y="37.9" transform="rotate(-90 60.1 37.9)">1</text>
<text x="83.2" y="41.4" transform="rotate(-90 83.2 41.4)">1</text>
<text x="91.2" y="41.4" transform="rotate(-90 91.2 41.4)">1</text>
<text x="97.4" y="39.6" transform="rotate(-90 97.4 39.6)">1</text>
<text x="141.9" y="41.4" transform="rotate(-90 141.9 41.4)">1</text>
<text x="237.9" y="37">1</text>
<text x="259.1" y="37">4</text>
<text x="271.2" y="37.7">MIPI_DSI1_CLK_P</text>
<text x="60.1" y="46.6" transform="rotate(-90 60.1 46.6)">2</text>
<text x="12.5" y="51.9">TOF_IRQ</text>
<text x="13.2" y="53.7">TOF_SPI_CS</text>
<text x="83.2" y="50.2" transform="rotate(-90 83.2 50.2)">2</text>
<text x="91.2" y="50.2" transform="rotate(-90 91.2 50.2)">2</text>
<text x="97.4" y="48.4" transform="rotate(-90 97.4 48.4)">2</text>
<text x="101" y="51.2">1</text>
<text x="101" y="53">3</text>
<text x="108.1" y="48.5" transform="rotate(-90 108.1 48.5)">G1</text>
<text x="109.9" y="48.5" transform="rotate(-90 109.9 48.5)">G2</text>
<text x="111.7" y="48.5" transform="rotate(-90 111.7 48.5)">G3</text>
<text x="118.6" y="51.2">2</text>
<text x="118.6" y="53">4</text>
<text x="141.9" y="50.2" transform="rotate(-90 141.9 50.2)">2</text>
<text x="38.1" y="55.5">TOF_SPI_MISO</text>
<text x="38.1" y="59">TOF_SPI_MOSI</text>
<text x="39" y="57.3">TOF_SPI_CLK</text>
<text x="101" y="54.7">5</text>
<text x="101" y="56.5">7</text>
<text x="101" y="58.3">9</text>
<text x="118.6" y="58.3">10</text>
<text x="118.6" y="54.7">6</text>
<text x="118.6" y="56.5">8</text>
<text x="153.8" y="59">SSC_SENSOR_I2C1_SCL</text>
<text x="248.6" y="55.5">FLASH_LED_THERM</text>
<text x="255.7" y="57.3">FLICKER_INT</text>
<text x="55.7" y="61">FLASH_LED2</text>
<text x="100.1" y="60.1">11</text>
<text x="100.1" y="61.8">13</text>
<text x="100.1" y="63.6">15</text>
<text x="100.1" y="65.4">17</text>
<text x="118.6" y="60.1">12</text>
<text x="118.6" y="61.8">14</text>
<text x="118.6" y="63.6">16</text>
<text x="118.6" y="65.4">18</text>
<text x="153.7" y="60.8">SSC_SENSOR_I2C1_SDA</text>
<text x="170.6" y="62.8">FLASH_LED1</text>
<text x="29.5" y="71.5">SEC_AMOLED_RESET_DIS</text>
<text x="31.3" y="69.7">SEC_AMOLED_TE_DIS</text>
<text x="100.1" y="67.2">19</text>
<text x="100.1" y="69">21</text>
<text x="100.1" y="70.7">23</text>
<text x="118.6" y="67.2">20</text>
<text x="118.6" y="69">22</text>
<text x="118.6" y="70.7">24</text>
<text x="11.4" y="76.8">SEC_AMOLED_TP_RST</text>
<text x="43.8" y="73.3">SWIRE</text>
<text x="100.1" y="72.5">25</text>
<text x="100.1" y="74.3">27</text>
<text x="100.1" y="76.1">29</text>
<text x="100.1" y="77.9">31</text>
<text x="118.6" y="72.5">26</text>
<text x="118.6" y="74.3">28</text>
<text x="118.6" y="76.1">30</text>
<text x="118.6" y="77.9">32</text>
<text x="32.4" y="80.4">SEC_AMOLED_TP_INT</text>
<text x="40.2" y="83.9">TS_I2C_SDA</text>
<text x="40.8" y="82.1">TS_I2C_SCL</text>
<text x="100.1" y="79.6">33</text>
<text x="100.1" y="81.4">35</text>
<text x="100.1" y="83.2">37</text>
<text x="118.6" y="79.6">34</text>
<text x="118.6" y="81.4">36</text>
<text x="118.6" y="83.2">38</text>
<text x="176.2" y="78.4">MIPI_DSI1_EMI_LANE0_P</text>
<text x="176.2" y="80.2">MIPI_DSI1_EMI_LANE0_M</text>
<text x="100.1" y="85">39</text>
<text x="118.6" y="85">40</text>
<text x="136.6" y="87.7" transform="rotate(-90 136.6 87.7)">1</text>
<text x="149" y="89.4" transform="rotate(-90 149 89.4)">1</text>
<text x="24.6" y="91.2" transform="rotate(-90 24.6 91.2)">1</text>
<text x="33.4" y="91.2" transform="rotate(-90 33.4 91.2)">1</text>
<text x="40.6" y="91.2" transform="rotate(-90 40.6 91.2)">1</text>
<text x="60.1" y="93" transform="rotate(-90 60.1 93)">1</text>
<text x="79.7" y="93" transform="rotate(-90 79.7 93)">1</text>
<text x="108.1" y="90.6" transform="rotate(-90 108.1 90.6)">G5</text>
<text x="109.9" y="90.6" transform="rotate(-90 109.9 90.6)">G4</text>
<text x="111.7" y="90.6" transform="rotate(-90 111.7 90.6)">G6</text>
<text x="131.2" y="93" transform="rotate(-90 131.2 93)">1</text>
<text x="136.6" y="92.8" transform="rotate(-90 136.6 92.8)">2</text>
<text x="149" y="94.6" transform="rotate(-90 149 94.6)">2</text>
<text x="172.1" y="94.8" transform="rotate(-90 172.1 94.8)">1</text>
<text x="185.5" y="93.9" transform="rotate(-90 185.5 93.9)">1</text>
<text x="195.2" y="93.9" transform="rotate(-90 195.2 93.9)">1</text>
<text x="202.3" y="94.8" transform="rotate(-90 202.3 94.8)">1</text>
<text x="209.5" y="94.8" transform="rotate(-90 209.5 94.8)">1</text>
<text x="218.4" y="94.8" transform="rotate(-90 218.4 94.8)">1</text>
<text x="234.4" y="93" transform="rotate(-90 234.4 93)">1</text>
<text x="241.5" y="93" transform="rotate(-90 241.5 93)">1</text>
<text x="24.6" y="96.4" transform="rotate(-90 24.6 96.4)">2</text>
<text x="33.4" y="96.4" transform="rotate(-90 33.4 96.4)">2</text>
<text x="40.6" y="96.4" transform="rotate(-90 40.6 96.4)">2</text>
<text x="60.1" y="98.2" transform="rotate(-90 60.1 98.2)">2</text>
<text x="79.7" y="98.2" transform="rotate(-90 79.7 98.2)">2</text>
<text x="131.2" y="98.2" transform="rotate(-90 131.2 98.2)">2</text>
<text x="172.1" y="99.9" transform="rotate(-90 172.1 99.9)">2</text>
<text x="185.5" y="99.1" transform="rotate(-90 185.5 99.1)">2</text>
<text x="195.2" y="99.1" transform="rotate(-90 195.2 99.1)">2</text>
<text x="202.3" y="99.9" transform="rotate(-90 202.3 99.9)">2</text>
<text x="209.5" y="99.9" transform="rotate(-90 209.5 99.9)">2</text>
<text x="218.4" y="99.9" transform="rotate(-90 218.4 99.9)">2</text>
<text x="234.4" y="98.2" transform="rotate(-90 234.4 98.2)">2</text>
<text x="241.5" y="98.2" transform="rotate(-90 241.5 98.2)">2</text>
<text x="198.6" y="117">1</text>
<text x="60.1" y="123.2" transform="rotate(-90 60.1 123.2)">1</text>
<text x="69" y="124.1" transform="rotate(-90 69 124.1)">1</text>
<text x="74.3" y="125" transform="rotate(-90 74.3 125)">1</text>
<text x="85" y="125" transform="rotate(-90 85 125)">1</text>
<text x="241.5" y="125.9">1</text>
<text x="248.6" y="123.2" transform="rotate(-90 248.6 123.2)">G1</text>
<text x="250.4" y="123.2" transform="rotate(-90 250.4 123.2)">G2</text>
<text x="252.1" y="123.2" transform="rotate(-90 252.1 123.2)">G3</text>
<text x="253.9" y="123.2" transform="rotate(-90 253.9 123.2)">G4</text>
<text x="260.9" y="125.9">2</text>
<text x="60.1" y="128.4" transform="rotate(-90 60.1 128.4)">2</text>
<text x="69" y="129.3" transform="rotate(-90 69 129.3)">2</text>
<text x="74.3" y="130.2" transform="rotate(-90 74.3 130.2)">2</text>
<text x="85" y="130.2" transform="rotate(-90 85 130.2)">2</text>
<text x="213.2" y="128.4">BATT_SCL</text>
<text x="241.5" y="131.2">7</text>
<text x="241.5" y="127.6">3</text>
<text x="241.5" y="129.4">5</text>
<text x="260.9" y="129.4">6</text>
<text x="260.9" y="127.6">4</text>
<text x="260.9" y="131.2">8</text>
<text x="282" y="128.4">BATT_SDA</text>
<text x="197.8" y="135.6">1</text>
<text x="248.6" y="136.8" transform="rotate(-90 248.6 136.8)">G5</text>
<text x="250.4" y="136.8" transform="rotate(-90 250.4 136.8)">G6</text>
<text x="252.1" y="136.8" transform="rotate(-90 252.1 136.8)">G7</text>
<text x="253.9" y="136.8" transform="rotate(-90 253.9 136.8)">G8</text>
<text x="221.9" y="144.5" transform="rotate(-90 221.9 144.5)">1</text>
<text x="227.2" y="146.3" transform="rotate(-90 227.2 146.3)">1</text>
<text x="236.1" y="146.3" transform="rotate(-90 236.1 146.3)">1</text>
<text x="250.4" y="146.3" transform="rotate(-90 250.4 146.3)">1</text>
<text x="260.1" y="145.4" transform="rotate(-90 260.1 145.4)">1</text>
<text x="221.9" y="153.3" transform="rotate(-90 221.9 153.3)">2</text>
<text x="227.2" y="151.5" transform="rotate(-90 227.2 151.5)">2</text>
<text x="236.1" y="151.5" transform="rotate(-90 236.1 151.5)">2</text>
<text x="250.4" y="151.5" transform="rotate(-90 250.4 151.5)">2</text>
<text x="260.1" y="154.2" transform="rotate(-90 260.1 154.2)">2</text>
<text x="40.6" y="165.9">1</text>
<text x="54.6" y="165.9">3</text>
<text x="78.3" y="166.6">HALL_OUT1</text>
<text x="97.7" y="167.5">BATT_SCL</text>
<text x="143.7" y="166.8">6</text>
<text x="157.8" y="166.8">1</text>
<text x="168.4" y="167.5">ADSP_FG_I2C_SCL</text>
<text x="21" y="172.1" transform="rotate(-90 21 172.1)">1</text>
<text x="40.6" y="173">2</text>
<text x="54.6" y="173">5</text>
<text x="54.6" y="169.4">4</text>
<text x="78.3" y="170.2">HALL_OUT2</text>
<text x="97.5" y="171">BATT_SDA</text>
<text x="143.7" y="170.3">3</text>
<text x="143.7" y="173.9">5</text>
<text x="157.8" y="170.3">4</text>
<text x="157.8" y="173.9">2</text>
<text x="168.9" y="171.4">ADSP_FG_I2C_SDA</text>
<text x="21" y="180.8" transform="rotate(-90 21 180.8)">2</text>
<text x="228.2" y="195.1">Title</text>
<text x="235.3" y="196.8">K1</text>
<text x="228.2" y="200.4">Size</text>
<text x="229.9" y="202.2">A3</text>
<text x="235.3" y="200.4">Document Number</text>
<text x="235.3" y="202.2">SENSOR-2</text>
<text x="286.8" y="200.4">Rev</text>
<text x="228.2" y="205.7">Date:</text>
<text x="237.4" y="205.7">Thursday, December 24, 2020</text>
<text x="263.7" y="205.7">Sheet</text>
<text x="272.6" y="205.7">63</text>
<text x="277.9" y="205.7">of</text>
<text x="283.3" y="205.7">82</text>
</g>
<g font-size="1.6" fill="#004080">
<text x="18.7" y="11.4">1</text>
<text x="21.4" y="11.4">2</text>
<text x="241" y="11.4">2</text>
<text x="256.1" y="11.4">3</text>
<text x="241" y="16.7">1</text>
<text x="256.1" y="16.7">4</text>
<text x="241" y="32.7">2</text>
<text x="256.1" y="32.7">3</text>
<text x="61.2" y="40.9" transform="rotate(-90 61.2 40.9)">1</text>
<text x="241" y="38.1">1</text>
<text x="256.1" y="38.1">4</text>
<text x="61.2" y="43.6" transform="rotate(-90 61.2 43.6)">2</text>
<text x="104.1" y="52.3">1</text>
<text x="115.6" y="52.3">2</text>
<text x="104.1" y="54.1">3</text>
<text x="104.1" y="55.8">5</text>
<text x="104.1" y="57.6">7</text>
<text x="104.1" y="59.4">9</text>
<text x="109.2" y="55.2" transform="rotate(-90 109.2 55.2)">GND1</text>
<text x="111" y="55.2" transform="rotate(-90 111 55.2)">GND2</text>
<text x="112.8" y="55.2" transform="rotate(-90 112.8 55.2)">GND3</text>
<text x="114.7" y="59.4">10</text>
<text x="115.6" y="54.1">4</text>
<text x="115.6" y="55.8">6</text>
<text x="115.6" y="57.6">8</text>
<text x="104.1" y="61.2">11</text>
<text x="104.1" y="62.9">13</text>
<text x="104.1" y="64.7">15</text>
<text x="114.7" y="61.2">12</text>
<text x="114.7" y="62.9">14</text>
<text x="114.7" y="64.7">16</text>
<text x="104.1" y="66.5">17</text>
<text x="104.1" y="68.3">19</text>
<text x="104.1" y="70.1">21</text>
<text x="104.1" y="71.8">23</text>
<text x="114.7" y="66.5">18</text>
<text x="114.7" y="68.3">20</text>
<text x="114.7" y="70.1">22</text>
<text x="114.7" y="71.8">24</text>
<text x="104.1" y="73.6">25</text>
<text x="104.1" y="75.4">27</text>
<text x="104.1" y="77.2">29</text>
<text x="114.7" y="73.6">26</text>
<text x="114.7" y="75.4">28</text>
<text x="114.7" y="77.2">30</text>
<text x="104.1" y="79">31</text>
<text x="104.1" y="80.7">33</text>
<text x="104.1" y="82.5">35</text>
<text x="114.7" y="79">32</text>
<text x="114.7" y="80.7">34</text>
<text x="114.7" y="82.5">36</text>
<text x="104.1" y="84.3">37</text>
<text x="104.1" y="86.1">39</text>
<text x="109.2" y="86.2" transform="rotate(-90 109.2 86.2)">GND5</text>
<text x="111" y="86.2" transform="rotate(-90 111 86.2)">GND4</text>
<text x="112.8" y="86.2" transform="rotate(-90 112.8 86.2)">GND6</text>
<text x="114.7" y="84.3">38</text>
<text x="114.7" y="86.1">40</text>
<text x="244.5" y="127">1</text>
<text x="244.5" y="128.7">3</text>
<text x="244.5" y="130.5">5</text>
<text x="249.7" y="127.5" transform="rotate(-90 249.7 127.5)">G1</text>
<text x="251.5" y="127.5" transform="rotate(-90 251.5 127.5)">G2</text>
<text x="253.3" y="127.5" transform="rotate(-90 253.3 127.5)">G3</text>
<text x="255" y="127.5" transform="rotate(-90 255 127.5)">G4</text>
<text x="257.8" y="127">2</text>
<text x="257.8" y="130.5">6</text>
<text x="257.8" y="128.7">4</text>
<text x="244.5" y="132.3">7</text>
<text x="249.7" y="132.5" transform="rotate(-90 249.7 132.5)">G5</text>
<text x="251.5" y="132.5" transform="rotate(-90 251.5 132.5)">G6</text>
<text x="253.3" y="132.5" transform="rotate(-90 253.3 132.5)">G7</text>
<text x="255" y="132.5" transform="rotate(-90 255 132.5)">G8</text>
<text x="257.8" y="132.3">8</text>
<text x="43.6" y="167">VDD</text>
<text x="48.2" y="167">OUT1</text>
<text x="146.7" y="167.9">D1</text>
<text x="153.6" y="167.9">S1</text>
<text x="48.2" y="170.5">OUT2</text>
<text x="146.7" y="171.4">D2</text>
<text x="153.6" y="171.4">S2</text>
<text x="43.6" y="174.1">GND</text>
<text x="48.9" y="174.1">GND</text>
<text x="146.7" y="175">G2</text>
<text x="153.5" y="175">G1</text>
</g>
<g font-size="1.6" fill="#400040">
<text x="204.9" y="32.2">MIPI_DSI1_EMI_CLK_M</text>
<text x="205.9" y="37.5">MIPI_DSI1_EMI_CLK_P</text>
<text x="176.4" y="83.7">MIPI_DSI1_EMI_CLK_P</text>
<text x="176.4" y="85.5">MIPI_DSI1_EMI_CLK_M</text>
</g>
<g font-size="1.3">
<text x="30.8" y="1.3">5</text>
<text x="88.9" y="1.3">4</text>
<text x="147" y="1.3">3</text>
<text x="205" y="1.3">2</text>
<text x="263.1" y="1.3">1</text>
<text x=".5" y="28.4">D</text>
<text x="292.6" y="28.4">D</text>
<text x=".5" y="79.5">C</text>
<text x="292.6" y="79.5">C</text>
<text x=".5" y="130.6">B</text>
<text x="292.6" y="130.6">B</text>
<text x=".5" y="181.7">A</text>
<text x="292.6" y="181.7">A</text>
<text x="30.8" y="207.4">5</text>
<text x="88.9" y="207.4">4</text>
<text x="147" y="207.4">3</text>
<text x="205" y="207.4">2</text>
<text x="263.1" y="207.4">1</text>
</g>
</svg>
